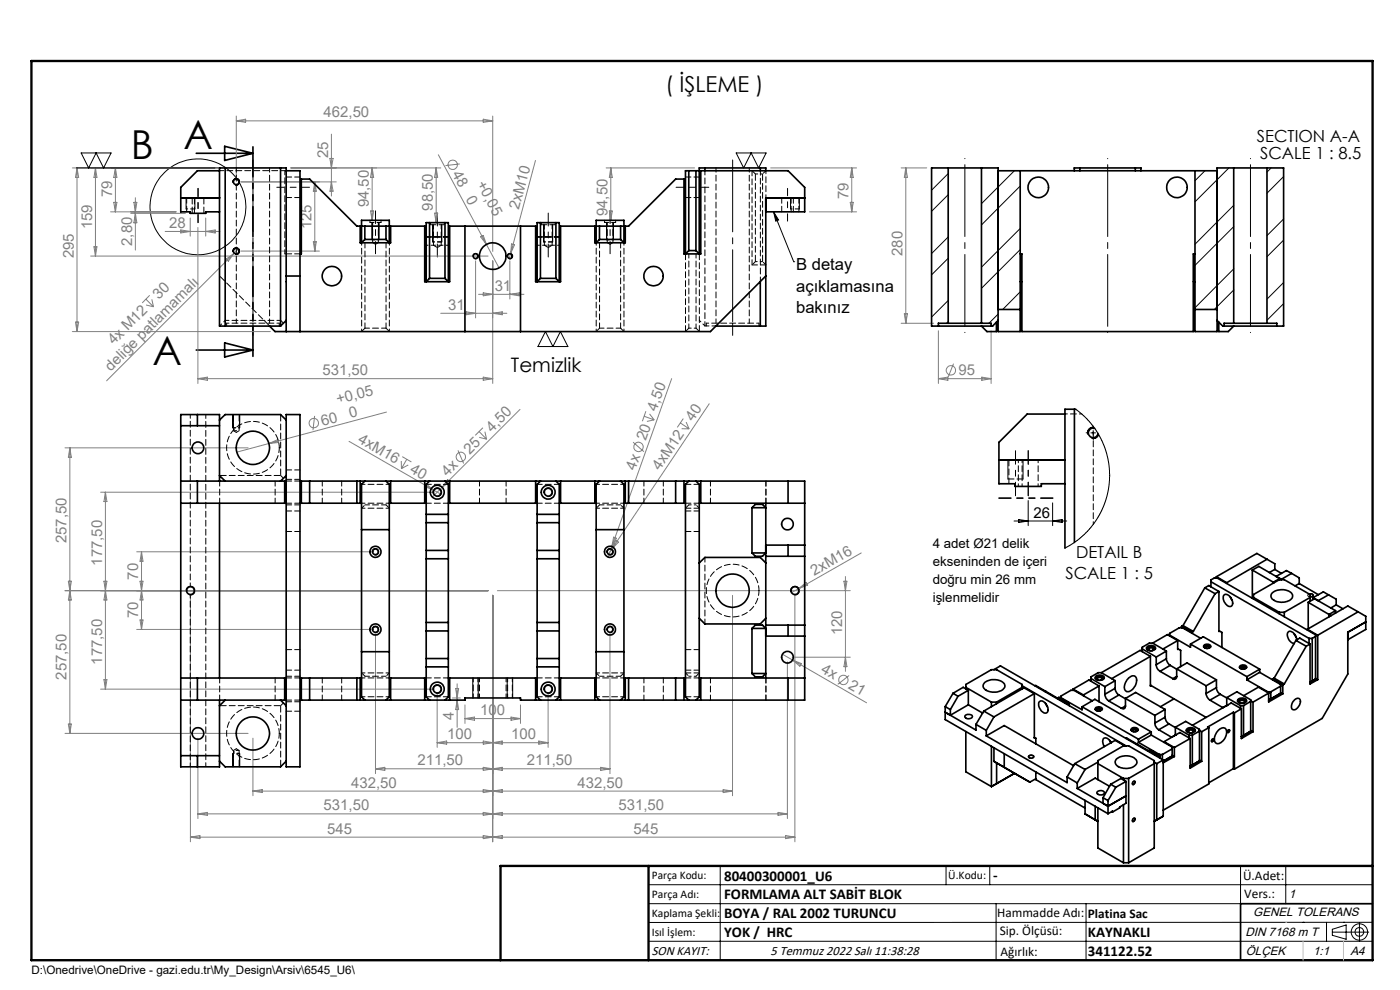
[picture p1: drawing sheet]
<svg xmlns="http://www.w3.org/2000/svg" width="297mm" height="210mm" viewBox="0 0 297 210" stroke-linecap="round" stroke-linejoin="round" font-family="sans-serif">
<g fill="none" stroke="#808080" stroke-width=".21">
<path d="M15.3 35.6h30.3M16.3 35.6l.4 2h-.7zM16.3 35.6v34.7M20.2 35.6v18.7M20.2 35.6l.4 2h-.7zM24.5 35.6l.3 2h-.7zM24.5 35.6v9.3M50.1 24.6v13M50.1 25.6h54.4M50.1 25.6l2-.3v.7zM51.1 38.6h20.2M61.7 35.6h31.8"/>
<path d="M66.8 38.6l.3 2h-.6zM66.8 38.6v14.7M70 33.6h.7l-.4 2zM70.3 28.5v13.1M70.3 38.6l.4 2h-.7zM79 35.6l.3 2h-.7zM79 35.6v11.1M92.5 35.6l.4 2h-.7zM92.5 35.6v11.6M93 32.8l10.2 19M97.5 34.8l-3 .3M102.5 25.3l2 .3-2 .4z"/>
<path d="M104.5 24.6v28.7M113.6 34l-5.3 19.8M128.6 35.6h18.8M129.6 35.6l.3 2h-.6zM129.6 35.6v11.1M163.5 35.6h18.2M180.7 35.6l.3 2h-.6zM180.7 35.6v9.3M191.2 35.6h5.4M192.2 35.6l.3 2h-.7zM192.2 35.6v33M19.2 54.3h84.3"/>
<path d="M19.9 52.3h.7l-.4 2zM23.5 44.9h13.9M24.1 42.9h.7l-.3 2zM27.7 45.3h11.6M28.4 42.9h.6l-.3 2zM28.7 41.9v11.1M28.7 45.3l.3 2h-.6zM35 49.1h11.6M38.3 48.8l2.1 .3-2.1 .3zM40.4 46.2v3.9M42 48.3v33M43.6 46.2v3.9"/>
<path d="M43.6 49.1l2-.3v.6zM48 55l1.6-1.2-1.2 1.6zM50.6 52.8l-28 28M51.1 53.3h16.7M66.5 51.3h.6l-.3 2zM78.6 44.8h.7l-.3 1.9zM92.2 45.2h.7l-.4 2zM100.9 55.3v12.1M102 50.2l.5-.3 .7 1.9zM103.2 51.8l2.7 5M104.5 55.3v26M108.2 55.3v8.1"/>
<path d="M108.3 53.8l-.3 1.1M108.5 51.7l.6 .2-.8 1.9zM129.3 44.8h.6l-.3 1.9zM171.7 44.9h10M180.4 42.9h.6l-.3 2zM15.3 70.3h42.1M16 68.3h.7l-.4 2zM30.9 63.5l1.7 1.6M31 64.7l1.6 .4M31.7 62.6l-1.5 1.7M32.2 63.5l.4 1.6M93.5 66.5h14"/>
<path d="M98.9 66.1l2 .4-2 .3zM101.5 62.4h9.7M102.5 62.1l2 .3-2 .4zM104.5 66.5l2-.4v.7zM108.2 62.4l2-.3v.7zM191.2 68.6h6.9M191.8 66.6h.7l-.3 2zM199.1 70.2v11.1M202.3 77.1l-1.1 2.9M210.3 70.2v11.1M13.8 95h38.8M14.8 95v60.6"/>
<path d="M14.8 95l.3 2h-.6zM42 80.3l2-.3v.7zM42 80.3h62.5M57 94.1l1.9-.8 .2 .6zM66.7 88.2l-.3 3.1M74 93.6l17.9 10.3M82 87.4l-31.8 8.5M85.1 97.8l.1 1.6M85.3 96.9l2 1.1M86.3 97.4l-1.1 2M86.6 98.6l-1.4 .8M97.2 95.5l1.2 2.8"/>
<path d="M101.6 91.5l1.6 1.7M101.7 92.8l1.5 .4M102.4 90.7l-1.6 1.6M102.5 80l2 .3-2 .4zM102.9 91.6l.3 1.6M110.3 86.8l-18.6 18.6M134.3 93.8l2.3 2M136.6 88.3l2.2 .8M137 87.2l-.7 2.2M137.8 87.8l1 1.3M138.8 89.1l-1.6 .3M142.5 80.3l-12.7 35.6"/>
<path d="M144.3 89.7l1.9 1.3M144.6 90.9l1.6 .1M145 88.8l-1.3 1.9M145.6 89.5l.6 1.5M150.5 85.6l-21.5 32M199.1 80.3h11.2M199.1 80.3l2-.3v.7zM208.3 80l2 .3-2 .4zM21.3 104.4h70.5M22.4 104.4v41.8M22.4 104.4l.3 2h-.7zM29 117h49.6"/>
<path d="M30 117v16.5M30 117l.3 2.1h-.6zM90.4 102.6l1.5 1.3-1.8-.7zM91.9 103.9l1.7 1M95 101.7l.5 .5-1.7 1.2zM129.8 115.9l-.8 2.3M130.2 113.9l.6 .3-1 1.7zM130.6 114.6l.6 .4-1.4 1.5zM182.7 117.3l-13.2 7.5M13.8 125.3h89.7M14.5 123.3h.6l-.3 2zM14.8 125.3l.3 2h-.6z"/>
<path d="M22 123.3h.7l-.3 2zM22.4 125.3l.3 2h-.7zM29 133.5h49.6M29.7 131.5h.6l-.3 2zM29.7 123.3h.6l-.3 2zM30 125.3l.3 2h-.6zM40.4 126.3v52.3M79.7 134.5v29.6M104.5 126.3v52.3M105.5 125.3h74.9M129.4 134.5v29.6M155.4 126.3v42.5"/>
<path d="M166 138.8l2.1 1.2M168.1 139.4h12.3M168.6 126.3v52.3M169.5 124.8l-1.7 1M169.5 124.8l1.5-1.3 .3 .6zM179 123.3h.7l-.3 2zM179.4 122.3v20.1M179.4 139.4l.3 2h-.7zM13.8 155.6h38.8M14.5 153.6h.6l-.3 2zM21.3 146.2h70.5M22 144.2h.7l-.3 2z"/>
<path d="M42 156.6v17M53.7 156.6v12.2M92.7 147.2v11.3M92.7 157.5h23.6M92.7 157.5l2.1-.3v.7zM96 148.1h1.6M96.7 146h.6l-.3 2.1zM97 145.1v9.2M97 148.5l.3 2h-.6zM98.6 149.5v3.9M98.6 152.4h11.8M98.6 152.4l2-.3v.7z"/>
<path d="M102.5 157.2l2 .3-2 .4zM104.5 157.5l2-.3v.7zM108.4 152.1l2 .3-2 .4zM110.4 149.5v3.9M114.3 157.2l2 .3-2 .4zM116.3 147.2v11.3M167 140.4v33.2M168.1 140l15.7 9.1M168.1 140l1.9 .7-.3 .6zM180.1 143.3l-2.4 1.9M40.4 177.6h128.2M40.4 177.6l2-.4v.7z"/>
<path d="M42 172.6h125M42 172.6l2-.3v.7zM53.7 167.8h101.7M53.7 167.8l1.9-.3v.6zM79.7 163.1h49.7M79.7 163.1l1.9-.3v.6zM102.5 167.5l4 .6v-.6l-4 .6zM102.5 172.3v.7l4-.7v.7zM102.5 162.8l2 .3-2 .3zM102.5 177.2l2 .4-2 .3zM104.5 163.1l2-.3v.6zM104.5 177.6l2-.4v.7z"/>
<path d="M127.4 162.8l2 .3-2 .3zM153.4 167.5l2 .3-2 .3zM165.1 172.3l1.9 .3-1.9 .4zM166.7 177.2l1.9 .4-1.9 .3z"/>
<circle cx="96" cy="35" r=".99"/>
<circle cx="201.7" cy="78.6" r=".99"/>
<circle cx="66.6" cy="89.7" r=".98"/>
<circle cx="97.8" cy="96.9" r=".99"/>
<circle cx="135.5" cy="94.8" r=".99"/>
<circle cx="178.9" cy="144.2" r=".99"/>
</g>
<g fill="none" stroke="#000" stroke-width=".21">
<path d="M16.2 35.6h30.5M17.2 32.4h6.4l-1.6 3.2-1.6-3.2-1.6 3.2zM49.4 38.8a.71 .71 0 0 1 .6-.9 .71 .71 0 0 1 .8 .7 .71 .71 0 0 1-.9 .7M156.2 32.4h6.3l-1.6 3.2-1.6-3.2-1.5 3.2zM201.2 36.8l-3.6 3.5M215.2 36.2l-7 7M216.4 39.5l-8.2 8.2M255.6 36.2l-2.1 2.1M260.7 35.6l-7.2 7.2M269.7 35.6l-.9 .9M272.3 37.5l-3.5 3.5M39.5 42v2.3"/>
<path d="M41.3 42v2.3M49.4 53.5a.71 .71 0 0 1 .6-.9 .71 .71 0 0 1 .8 .7 .71 .71 0 0 1-.9 .7M79 47.2v3.7M80.4 47.2v3.7M91.8 47.7v3.6M93.7 47.7v3.6M100.3 54.5a.58 .58 0 0 1 .5-.8 .58 .58 0 0 1 .6 .6 .58 .58 0 0 1-.7 .6M107.6 54.5a.58 .58 0 0 1 .5-.8 .58 .58 0 0 1 .6 .6 .58 .58 0 0 1-.7 .6M115.4 47.7v3.6M117.2 47.7v3.6M128.7 47.2v3.7M130.1 47.2v3.7"/>
<path d="M164.1 44.9l4.3 10.6M164.1 44.9l1.1 1.8-.6 .2zM167.7 42v2.3M168.4 55.5h.1M169.6 42v2.3M201.2 50.3l-3.6 3.5M201.2 41.3l-3.6 3.5M201.2 54.8l-3.6 3.5M216.4 48.5l-8.2 8.2M216.4 52.9l-8.2 8.3M261.7 43.6l-8.2 8.2M261.7 57l-8.2 8.3"/>
<path d="M261.7 48.1l-8.2 8.2M272.3 46.5l-3.5 3.5M272.3 59.9l-3.5 3.6M272.3 50.9l-3.5 3.6M115.7 70.3l1.6 3.2 1.6-3.2 1.6 3.2h-6.4zM201.2 63.7l-3.6 3.6M201.2 68.2l-.4 .4M211.7 66.6l-1.9 2M216.4 61.9l-3.7 3.7M261.7 61.5l-4.1 4.1M272.3 64.4l-3.5 3.5M49.4 87.9v2.9"/>
<path d="M50.8 87.9v2.9M213.8 97.6v4M217 97.6v4M228.2 86.8l1.6 1.3 1.8 1.8 1.4 2.1 .8 1.6 .8 2.1 .5 1.8 .3 2.2v2.3l-.4 2.5-.6 2.1-.6 1.6-1.2 2.1-1.4 1.8-1.4 1.5-2 1.6-1.9 1.1M231.4 91.8h1M231.9 91.3v1M232.1 90.6a1.21 1.21 0 0 0-1.3 1.5M233.1 92.2a1.2 1.2 0 0 1-1.5 .8M79 117.2a.72 .72 0 0 1 .6-.9 .72 .72 0 0 1 .8 .8 .72 .72 0 0 1-1 .6M91.9 104.7a.94 .94 0 0 1 .8-1.2 .94 .94 0 0 1 1 1 .94 .94 0 0 1-1.2 .8M115.4 104.7a.94 .94 0 0 1 .8-1.2 .94 .94 0 0 1 1 1 .94 .94 0 0 1-1.1 .8M128.7 117.2a.71 .71 0 0 1 .7-.8 .71 .71 0 0 1 .7 .8 .71 .71 0 0 1-.9 .5"/>
<path d="M215.1 110.5h11.2M216.1 110.2l2 .3-2 .3zM218.1 106.2v5.3M223.3 106.7v4.8M223.3 110.5l2-.3v.6zM39.5 125.5a.94 .94 0 0 1 .8-1.1 .94 .94 0 0 1 1.1 1 .94 .94 0 0 1-1.2 .8M79 133.7a.72 .72 0 0 1 .6-.9 .72 .72 0 0 1 .8 .8 .72 .72 0 0 1-1 .6M128.7 133.7a.71 .71 0 0 1 .7-.9 .71 .71 0 0 1 .7 .8 .71 .71 0 0 1-.9 .6M167.7 125.5a.94 .94 0 0 1 .9-1.1 .94 .94 0 0 1 1 1 .94 .94 0 0 1-1.2 .8M243.6 137.5a.65 .65 0 0 1 1.2 .3 .66 .66 0 0 1-.7 .3 .66 .66 0 0 1-.5-.5zM255.7 137.2a.42 .42 0 0 1 .5-.2 .42 .42 0 0 1 .3 .5l-.7 .1-.2-.2zM277.5 126.1a.65 .65 0 0 1 1.1 .3 .6 .6 0 0 1-.6 .3 .6 .6 0 0 1-.5-.6z"/>
<path d="M49.4 159.8v2.9M50.8 159.8v2.9M91.9 146.4a.94 .94 0 0 1 .8-1.2 .94 .94 0 0 1 1 1 .94 .94 0 0 1-1.2 .9M100.3 143.8v4.3M101.5 143.8v4.3M107.6 143.8v4.3M108.8 143.8v4.3M115.4 146.4a.94 .94 0 0 1 .8-1.2 .94 .94 0 0 1 1 1 .94 .94 0 0 1-1.1 .9M232.7 150.5l.2-.1h.4a.27 .27 0 0 1 .2 .4 .27 .27 0 0 1-.4 .1l-.4-.1zM232.8 143.8a.62 .62 0 0 1 .6-.2 .62 .62 0 0 1 .5 .6l-.4 .1h-.6a.29 .29 0 0 1-.2-.2 .29 .29 0 0 1 .1-.3zM240.3 154.9l.4-.1a.32 .32 0 0 1 .5 .3 .32 .32 0 0 1-.6 .2l-.3-.1zM252.1 155a.65 .65 0 0 1 1.1 .2 .66 .66 0 0 1-.7 .3 .66 .66 0 0 1-.5-.5z"/>
<path d="M257.1 156.8l.1-.1a.34 .34 0 0 1 .3 .5 .34 .34 0 0 1-.5 .2v-.3zM260.5 154.9l.1-.1a.34 .34 0 0 1 .3 .4 .34 .34 0 0 1-.5 .2zM263 148.7a.67 .67 0 0 1 1.1 .3 .71 .71 0 0 1-1.2-.2zM263.3 141.6l.6-.1a.27 .27 0 0 1 .2 .4 .27 .27 0 0 1-.4 .1l-.2-.1a.21 .21 0 0 1-.3-.1 .21 .21 0 0 1 .1-.2zM218.2 160.4a.65 .65 0 0 1 .6-.3 .65 .65 0 0 1 .5 .5 .66 .66 0 0 1-.6 .3 .66 .66 0 0 1-.5-.5zM240.3 173.7l.1-.1a.28 .28 0 0 1 .5 0 .28 .28 0 0 1-.2 .5l-.1 .2a.28 .28 0 0 1-.4-.1 .28 .28 0 0 1 .1-.4zM240.4 165.8l.2-.1a.42 .42 0 0 1 .2 .5 .42 .42 0 0 1-.6 .2v-.3zM137.6 187.7h153.6M137.6 191.7h153.6M137.6 199.7h153.6M152.8 183.7v20M200.7 183.7v4"/>
<path d="M210 183.7v4M211.3 191.7v12M230.4 191.7v12M263.2 183.7v20M272.8 183.7v8M276.4 195.6h.1M281.4 195.6v4.1M282.6 197.7h7.8M282.6 197.1l3-.9v3l-3-.8zM285 195.6h.1M288.4 195.8v3.8M291.2 195.6l-153.6 .1"/>
<circle cx="42" cy="43.9" r="10.2"/>
<circle cx="288.4" cy="197.7" r="1.74"/>
<circle cx="288.4" cy="197.7" r=".93"/>
</g>
<path d="M204.7 70.6v-37M235 70.6v-37M265.3 70.6v-37" fill="none" stroke="#000" stroke-width=".21" stroke-dasharray="15.2 1.3 1.3 1.3" stroke-dashoffset="-1.3"/>
<path d="M65.7 39.7h-7M150.4 39.7h-7M167.1 46.9v-6.9" fill="none" stroke="#000" stroke-width=".21" stroke-dasharray="15.2 1.3 1.3 1.3" stroke-dashoffset="13.7"/>
<g fill="none" stroke="#000" stroke-width=".21" stroke-dasharray="15.2 1.3 1.3 1.3">
<path d="M79.7 47.2v-2.5M79.7 51.5v2.3M92.8 47.7v-2.5M92.8 52v2.5M116.3 47.7v-2.5M116.3 52v2.5M129.4 47.2v-2.5M129.4 51.5v2.3M53.7 68.6v2.5M155.4 68.6v2.5M230.9 91.8h-.5M231.9 90.8v-.4"/>
<path d="M231.9 92.8v.5"/>
</g>
<path d="M79.7 51.5v-4.3M92.8 52v-4.3M116.3 52v-4.3M129.4 51.5v-4.3" fill="none" stroke="#000" stroke-width=".21" stroke-dasharray="15.2 1.3 1.3 1.3" stroke-dashoffset="15"/>
<path d="M53.7 68.6v-35M155.4 68.6v-35" fill="none" stroke="#000" stroke-width=".21" stroke-dasharray="15.2 1.3 1.3 1.3" stroke-dashoffset="-.3"/>
<path d="M42 40v7.2M42 47.2v-7.2" fill="none" stroke="#000" stroke-width=".21" stroke-dasharray="15.2 1.3 1.3 1.3" stroke-dashoffset="13.5"/>
<g fill="none" stroke="#000" stroke-width=".35">
<path d="M41.6 32.5h12.1M46.6 36.2h-4.7l-3.6 3.5v5.2h2.1v.4h3.2v-.4h3M47.7 31l6 1.5-6 1.5zM47.8 35.6v33.6M59.5 35.6v33.6M60.7 36.2h2.9v34.1M146.1 36.2v17M147.6 36.2v17M148.3 36.2h-2.9v17.7l.7-.7M149.5 35.6v.6M161.3 35.6v.6M162.5 36.2v-.6h-14.2v18.3l-.7-.7"/>
<path d="M201.2 35.6h7M201.2 35.6h-3.6v33.6h1.5M201.2 35.6v33M208.2 35.6h3.5v34.7h4.7v-34.1M208.2 35.6v33M211.7 36.2h46.5M227.9 36.2v-.6h14.1v.6M229.1 35.6v.6M240.8 35.6v.6M261.7 35.6h7.1M261.7 35.6h-3.5v34.7h-4.7v-34.1M261.7 35.6v33"/>
<path d="M268.8 35.6h3.5v33.6h-1.4M268.8 35.6v33M38.3 42h8.3M60.7 58.6h2.9M76.7 48h5.9M77.4 50.8l-.7 .7v-4.8h5.9v4.8l-.7-.7M77.4 50.8h4.5M77.4 48v2.8M81.9 48v2.8M91.1 59h3.3M91.1 47.2v11.8M91.1 59l-.7 .8v-12.6h4.7v12.6l-.7-.8"/>
<path d="M94.4 47.2v11.8M98.6 48v22.3M110.4 48v22.3M114.7 59h3.2M114.7 59l-.8 .8v-12.6h4.7v12.6l-.7-.8M114.7 47.2v11.8M117.9 47.2v11.8M126.5 48h5.9M127.2 50.8h4.5M127.2 50.8l-.7 .7v-4.8h5.9v4.8l-.7-.7M127.2 48v2.8M131.7 48v2.8"/>
<path d="M146.1 53.2h1.5M161.3 59.8v9.4M162.5 44.9h8.2v-5.2l-3.5-3.5h-18.5v17.7h-3.6v-15.9h-1.8l-10 10h-.7v3.5h-6.4v-3.5h-7.3v11.8h-5.3v-11.8h-18.2v11.8h-5.3v-11.8h-7.2v3.5h-6.5v-3.5h-.7l-10-10h-1.8v15.9h-.3M162.5 58.6l-11.8 11.7h-92.4l-1.1-1.1M170.7 42h-8.2v27.2h-10.6M216.4 53.9h.4v16.4h36.4v-16.4h.3M216.4 59.8h.4M253.2 59.8h.3M41.6 74.3h12.1M47.7 72.7l6 1.6-6 1.4zM59.5 69.2h-12.9v-33.6h14.1v34.7M60.7 68l-1.2 1.2"/>
<path d="M199.1 69.2h11.2M201.2 68.6h7M201.2 68.6h-2.1v.6M208.2 68.6h2.1v.6M211.4 68.3v2h-2l-1.2-1.1M211.7 68l-1.1 1.2h-.3M211.7 65.6h4.7M253.5 65.6h4.7M258.2 68l1.2 1.2h.3M258.6 68.3v2h2l1.1-1.1M259.7 69.2h11.2M261.7 68.6h7.1"/>
<path d="M261.7 68.6h-2v.6M268.8 68.6h2.1v.6M38.3 90.3h8.3M41.9 87.9v2.4M46.6 89.1l1.2-1.2h11.7l1.2 1.2M60.7 87.9h2.9v74.8h-2.9zM211.9 97.6h14M225.9 87.8h-8l-6 6v8.8h3.4v.6h5.6v-.6h5M227.9 86.8v28.3M228.2 86.8h-2.3v29.5M232.2 90.9a1.02 1.02 0 0 0-1.3 .7 1.02 1.02 0 0 0 .8 1.2 1.02 1.02 0 0 0 1.2-.9M38.3 102.1h22.4"/>
<path d="M38.3 106.7h22.4M41.9 102.1v4.6M46.6 102.1v-14.2h-8.3v74.8h8.3v-14.2M46.6 106.7v37.1M46.6 100.9l1.2 1.2M60.4 102.1v4.6M60.7 100.9l-1.2 1.2M63.6 102.1h107.1v46.4h-60.3v-.4h-11.8v.4h-35M63.6 106.7h13.1M63.9 102.1v4.6M65.7 102.1v4.6M75.7 102.1v4.6"/>
<path d="M76.4 102.1v4.6M76.7 112.4h5.9M77.4 102.1l-.7 .7v45l.7 .7M81.9 102.1l.7 .7v45l-.7 .7M82.6 106.7h7.8M82.9 102.1v4.6M90.1 102.1v4.6M90.4 109.1v1.8M90.4 116.8v1.7M90.4 110.9v5.9M90.4 118.5v13.5M90.4 109.1h4.7"/>
<path d="M90.4 118.5h4.7M90.4 110.9h4.7M90.4 116.8h4.7M91.1 102.1l-.7 .7v6.3M94.4 102.1l.7 .7v6.3M95.1 109.1v1.8M95.1 116.8v1.7M95.1 110.9v5.9M95.1 118.5v13.5M95.1 106.7h18.8M95.4 102.1v4.6M113.6 102.1v4.6"/>
<path d="M113.9 109.1v1.8M113.9 116.8v1.7M113.9 110.9v5.9M113.9 118.5v13.5M113.9 109.1h4.7M113.9 118.5h4.7M113.9 110.9h4.7M113.9 116.8h4.7M114.7 102.1l-.8 .7v6.3M117.9 102.1l.7 .7v6.3M118.6 109.1v1.8M118.6 116.8v1.7"/>
<path d="M118.6 110.9v5.9M118.6 118.5v13.5M118.6 106.7h7.9M118.9 102.1v4.6M126.2 102.1v4.6M126.5 112.4h5.9M127.2 102.1l-.7 .7v45l.7 .7M131.7 102.1l.7 .7v45l-.7 .7M132.4 106.7h13M132.6 102.1v4.6M133.3 102.1v4.6M143.3 102.1v4.6"/>
<path d="M145.1 102.1v4.6M146.1 102.1l-.7 .7v45l.7 .7M147.6 102.1l.7 .7v45l-.7 .7M148.3 119.4l1.2-1.2h11.8l1.2 1.2M148.3 106.7h22.4M148.7 102.1v4.6M159.5 117.3h3l-.8 .7h-1.5zM159.5 107.7v9.6M159.5 107.7l.7-.7h1.5l.8 .7zM162.5 106.7v37.1M162.5 118h8.2M162.5 115.6h8.2"/>
<path d="M167.2 102.1v4.6M167.2 115.6v2.4M268.8 118.6l-8.6 5M76.7 138.2h5.9M90.4 132v1.8M90.4 139.7v1.8M90.4 133.8v5.9M90.4 132h4.7M90.4 133.8h4.7M90.4 139.7h4.7M95.1 132v1.8M95.1 139.7v1.8"/>
<path d="M95.1 133.8v5.9M113.9 132v1.8M113.9 139.7v1.8M113.9 133.8v5.9M113.9 132h4.7M113.9 133.8h4.7M113.9 139.7h4.7M118.6 132v1.8M118.6 139.7v1.8M118.6 133.8v5.9M126.5 138.2h5.9M148.3 131.2l1.2 1.2h11.8l1.2-1.2"/>
<path d="M159.5 133.3l.7-.7h1.5l.8 .7zM159.5 133.3v9.6M162.5 134.9h8.2M162.5 132.6h8.2M167.2 132.6v2.3M242.3 137.6l3 1.8M243.2 137.6a1.18 1.18 0 0 1 1.9 0M243.3 137.3a1.14 1.14 0 0 1 1.8 .2 1.13 1.13 0 0 1-1.9-.1zM244 138a.33 .33 0 0 1-.3-.4 .33 .33 0 0 1 .4-.2h.1a.34 .34 0 0 1 .5 .2 .34 .34 0 0 1-.4 .4M244.1 139.2l-2.2-1.2-8.3 4.7M244.1 139.2l-8.3 4.8M244.1 139.2v6.3l.1-.1"/>
<path d="M245.3 139.4v1.6M247.4 139.7l.3 .8 .5 .6M247.4 138.1l-2.9-1.7h-.7l-1.5 .9v.9M247.4 139.7l-2.1 1.3M247.4 138.1l-2.1 1.3M247.4 138.1v1.6M248.1 134.9v-.5l2.1-1.2h.7l3.8 2.2M248.1 134.7l4.5 2.6v-.7M249.8 137.6l.7 .4v3.4M249.8 135.9l-3.1 1.8M249.8 135.9v1.9l.2-.1M249.8 135.9l-2.2-1.3-3.1 1.8"/>
<path d="M250.6 132.9l2.2 1.3M250.6 132.9v.3M251 132.7l2.2 1.2M251 132.7l-.4 .2M252.6 136.6l11.9 6.9M252.6 136.6l2.7-1.5 11.9 6.8M252.8 134.2v.1M253.2 133.9l-.4 .3M255.3 137.2l.6-.3h.6l.3 .3M255.4 136.9l.8-.2a.48 .48 0 0 1 .7 .4 .48 .48 0 0 1-.7 .4h-.3a.43 .43 0 0 1-.5-.1 .43 .43 0 0 1 0-.5zM255.6 124.7l2.2 1.2M255.6 124.7l-4.6 8"/>
<path d="M255.6 124.7l.8-.5 2.2 1.3M255.8 137.5a.31 .31 0 0 1 .3-.4 .31 .31 0 0 1 .3 .4M256.9 124.5v-1.5l.7-.4h.6l20.9 12v9.5M256.9 123.4l20.8 12M257.8 125.9l-4.6 8M258.1 122.3v.3M258.1 122.3l2.1 1.3M258.6 133.8l.6 .4v3.1M258.6 125.5l-.8 .4M258.6 125.5v8.4h.1M259.7 126.2a1.24 1.24 0 0 1 1.6 1 .83 .83 0 0 1 .2 .9 .83 .83 0 0 1-.7 .5 1.84 1.84 0 0 1-1.1-2.4zM260.2 123.6v.1"/>
<path d="M261 126.6l.4 .7M265.7 120.9l4.4 2.6M265.7 120.9l1.4-.8 4.4 2.6M265.7 120.9v6M265.9 126.7l5.5 3.2M265.9 127.1v-1l5.5-3.1h1.1l5.4 3.1v1.5M269.9 125.8a3.1 3.1 0 0 1 4.3 .3 1.46 1.46 0 0 1-1.6 1.6 2.58 2.58 0 0 1-3-1.1l.1-.6zM270.1 123.5v.2M270.1 123.5l.2 .1M270.4 120.8l1.5 .8M270.4 120.8v-1.2l-3.8-2.2-8.5 4.9M270.4 120.8l-1.1 .7"/>
<path d="M271.4 129.9v.3M271.4 129.9h1.1M271.5 122.7l-1.4 .8M271.5 122.7v.3M271.8 122.9v.1M272.5 129.9v.9M274 121.6l-2.2 1.3M274 121.6l1.6 1v1.2M274 121.6l-1.1-.6-2.2 1.3 1.1 .6M274.6 134.5l.4 .7M274.9 135.8l2.2 1.3M274.9 135.8l-4.6 8.1"/>
<path d="M274.9 135.8l.8-.4 2.2 1.2M275.1 135.7a1.82 1.82 0 0 0-1.6-1.8 1.12 1.12 0 0 0-.1 1.7l.5 .6 .6 .3M275.6 123.8l-.9 .5M275.6 123.8l4.1 2.3M277.1 137.1l-4.6 8M277.4 133.5l2.1 1.3M277.4 133.5v.1M277.5 127.8v5.6M277.5 127.8l4.4 2.5M277.5 127.8l1.4-.8 4.4 2.5M277.7 135.4h.7M277.7 135.4v1.1"/>
<path d="M277.7 126h.4a.35 .35 0 0 1 .5 .3 .35 .35 0 0 1-.5 .3h-.2M277.9 136.6v8.5l1.6-.9M277.9 126.7l-5.4 3.2M277.9 136.6l-.8 .5M278.4 135.4v9.1M278.6 126.8v.4M279.1 135l-.7 .4M279.5 134.8v9.4M281.8 126.2l-2.2 1.2-1-.6M281.8 126.2l1.7 .9v1.2M281.8 126.2l-1.1-.7-2.1 1.3M281.9 130.3v.5"/>
<path d="M281.9 130.3l.5 .3M283.3 129.5l-1.4 .8M283.3 129.5v.6M283.5 128.3l-1.2 .7M283.5 128.3l1.4 .8M288.1 129.8l1.6 .9v2.8l-3.8 2.2M288.1 129.8l-8.6 5M288.1 129.8l-2.2-1.3-8.5 5M289.7 131.9l-3.8 2.2v8.9l-5.4 9.4-18.6 10.8M38.3 148.5h22.4M38.3 143.8h22.4M41.9 143.8v4.7"/>
<path d="M47.8 148.5l-1.2 1.2M59.5 148.5l1.2 1.2M60.4 143.8v4.7M63.6 143.8h13.1M63.9 143.8v4.7M65.7 143.8v4.7M75.7 143.8v4.7M76.4 143.8v4.7M82.6 143.8h7.8M82.9 143.8v4.7M90.1 143.8v4.7M90.4 141.5v6.3l.7 .7"/>
<path d="M90.4 141.5h4.7M95.1 141.5v6.3l-.7 .7M95.1 143.8h18.8M95.4 143.8v4.7M113.6 143.8v4.7M113.9 141.5v6.3l.8 .7M113.9 141.5h4.7M118.6 141.5v6.3l-.7 .7M118.6 143.8h7.9M118.9 143.8v4.7M126.2 143.8v4.7M132.4 143.8h13"/>
<path d="M132.6 143.8v4.7M133.3 143.8v4.7M143.3 143.8v4.7M145.1 143.8v4.7M148.3 143.8h22.4M148.7 143.8v4.7M159.5 142.9h3l-.8 .7h-1.5zM167.2 143.8v4.7M200.5 149.9l1.1 .6M200.5 149.9v2.7l34.6 20M201.6 150.5v1.2M201.6 151.7l-1.1-.6 6.5 3.8v-1.2"/>
<path d="M202.2 147.1l-1.7 2.8M202.2 147.1l1 .6M203.2 147.7l-1.6 2.8M204.9 151.7l.6-.2a.5 .5 0 0 1 .6 .1 .5 .5 0 0 1 .1 .6l-.7 .3a.5 .5 0 0 1-.7-.2 .5 .5 0 0 1 .1-.6zM204.9 146.1v-.9l5.4-3.1h1.1l5.5 3.1v.9M204.9 145.8l5.4 3.1M204.9 155.2v8.5l5.4 3.2M205.4 146.4l-2.2 1.3M205.4 146.4v3.1M205.4 149.5l-3.8 2.2M205.4 146.4l-1.1-.6-2.1 1.3M205.4 149.5l3.1 1.8"/>
<path d="M207 153.7l2.2 1.2M208.7 150.8l-1.7 2.9M208.7 150.8l2.2 1.3M209 144.7a3.2 3.2 0 0 1 4.1 .5 1.47 1.47 0 0 1-1.5 1.6 2.73 2.73 0 0 1-3-1.1v-.5zM209.2 156.1l17.2 9.9v-1.2M209.2 154.9v1.2M209.2 156.1l3.8-2.2 14.8 8.5M210.3 148.9v1M210.3 158.3v8.6M210.3 148.9h1.1M210.9 142.1l1.3-.9 34.6 20M210.9 152.1l-1.7 2.8"/>
<path d="M210.9 158.6v2.9l7.6 4.4M211.4 148.9v.4M213 159.9v2.9l5.5 3.1M216.9 145.8l-5.5 3.1M216.9 145.5l22 12.7M219.4 156.4l.3 .2v1.2M219.4 147.1l-8.5 5M219.4 147.1v9.5l.2-.1M219.4 147.1l-2.2-1.2-8.5 4.9M219.6 145.5l.1-.1 2.2 1.3M220.5 148.9a.9 .9 0 0 1 1.4 .4l.3 .6a.83 .83 0 0 1 .2 .8 .83 .83 0 0 1-.7 .6 2.01 2.01 0 0 1-1.2-2.4zM221.8 149.2l.4 .8"/>
<path d="M221.9 146.7l4.6 2.7 .3-.3M221.9 146.7h-.1M224.3 148.1l.3-.2 2.2 1.2M225.1 148.2v-.6l2.1-1.2h.6l3.9 2.3M225.1 148l4.5 2.6v-.7M226.8 149.1v.6M227.6 146.2l2.2 1.2M227.6 146.2v.2M229.6 149.9l11.9 6.9M229.6 149.9l2.7-1.6 11.9 6.9M229.8 147.4v.2M231.5 143.9l2.9 1.8"/>
<path d="M232.3 150.5l.7-.3 .8 .3M232.4 143.9a1.24 1.24 0 0 1 1.8 0M232.4 150.1l.9-.1a.45 .45 0 0 1 .6 .5 .45 .45 0 0 1-.7 .3h-.3a.43 .43 0 0 1-.5-.1 .43 .43 0 0 1 0-.6zM232.5 143.5a1.07 1.07 0 0 1 1.7 .3 1.1 1.1 0 0 1-1.9-.1zM232.8 150.8a.31 .31 0 0 1 .3-.4 .31 .31 0 0 1 .3 .4M233.2 144.3h-.1a.34 .34 0 0 1-.3-.4 .34 .34 0 0 1 .5-.2h.2a.3 .3 0 0 1 .3 .3 .3 .3 0 0 1-.3 .3M233.2 145.5l-3.4 1.9M233.2 145.5v3.4M233.2 145.5l-2.2-1.3-3.4 2M233.6 142.7l3 1.7M233.6 142.7h-.6l-1.5 .9v.9M234.4 147.3l.2 .8 .6 .6"/>
<path d="M234.4 145.7v1.6M235.2 148.7l2.7 1.5M235.4 157l.3 .6M235.7 157.5l-.3-.5a.75 .75 0 0 0-.7-.5 .75 .75 0 0 0-.7 .5v.9l.3 .5M236.6 146l.3 1 .5 .4M236.6 146l-2.2 1.3M236.6 144.4l-2.2 1.3M236.6 144.4v1.6M237.4 147.4l1.4 .8M237.4 147.4l-2.2 1.3M238.6 158.2l-2-1.2-8.6 5M238.8 149.8a.51 .51 0 0 1-.3 .5 .51 .51 0 0 1-.6-.1"/>
<path d="M238.8 148.2l6.2 3.6M238.8 148.2l2.1-1.3 6.3 3.6M238.8 148.2v1.6M238.8 149.8l-.9 .4M238.9 156.6h.1l2.2 1.2M239.5 143.8a.91 .91 0 0 1 .8-.5 .91 .91 0 0 1 .8 .6 2.42 2.42 0 0 1-2.1 2.8 1.46 1.46 0 0 1-.1-2.2zM240 154.9l.6-.3 .6 .1 .2 .2M240 154.5l.5-.2 .4 .1a.42 .42 0 0 1 .6 .4 .42 .42 0 0 1-.5 .4h-.5a.45 .45 0 0 1-.4-.2 .45 .45 0 0 1-.1-.5zM240.4 155.2a.34 .34 0 0 1 .2-.5 .34 .34 0 0 1 .5 .2l-.1 .3M241.2 157.8l-.1 .1M241.2 157.8l4.6 2.7 .3-.2M241.5 157.5l4.5 2.5"/>
<path d="M241.5 156.8v.7M243.6 159.2l.4-.1 2.1 1.2M244.1 145.3l11.8 6.9M244.2 155.9l-2.7 1.6M244.2 155.9l4.5 2.6v1.9M244.2 155.2l-2.7 1.6M244.2 155.2v.7M245 153.4l.1 .6 .7 .8M245 151.8v1.6M245.3 141l.2 .8 .6 .6M245.8 154.8l2.7 1.6M246.1 142.4l2.7 1.6"/>
<path d="M246.9 157.3l2.2 1.3M246.9 157.3v.2M247.2 152.1l.2 .9 .6 .6M247.2 150.5l-2.2 1.3M247.2 152.1l-2.2 1.3M247.2 150.5v1.6M248 153.6l-2.2 1.2M248 153.6l1.3 .7M248.2 141.1l-2.1 1.3M248.2 141.1l1.4 .8M248.5 156.4h.1M248.7 158.8l-2.1 1.2"/>
<path d="M249.1 148.2l-2.9 1.7M249.1 158.6v1.9M249.3 155.9h.1M249.3 154.3l3 1.7M249.3 154.3l2.2-1.3 3 1.7v6.7M249.3 154.3v1.6M249.3 155.9l-.8 .5M249.6 143.5a.49 .49 0 0 1-.2 .5 .49 .49 0 0 1-.6 0M249.6 141.9l6.3 3.6M249.6 141.9l2.2-1.3 6.3 3.6M249.6 141.9v1.6M249.6 143.5l-.8 .5"/>
<path d="M251.7 155a1.18 1.18 0 0 1 1.8 0M251.7 154.7a1.14 1.14 0 0 1 1.9 .3 1.13 1.13 0 0 1-2-.1zM252.3 156h.6M252.3 156v.5M252.4 155.5a.33 .33 0 0 1-.3-.4 .33 .33 0 0 1 .5-.3h.1a.34 .34 0 0 1 .4 .3 .34 .34 0 0 1-.3 .4M252.5 156.7l-3.4 1.9M252.5 156.7v6.2l2.4-1.4M252.5 156.7l-2.2-1.3-3.4 1.9M252.9 156v6.3M254.5 155.1l-1.6 .9M254.5 155l.4 .2M254.9 155.2v6.3"/>
<path d="M255.9 147.1l.2 .8 .6 .6M255.9 145.5v1.6M256.4 154.4l-1.5 .8M256.4 154.4v11.9l-9.6 5.6M256.7 148.5l2.7 1.6M257.2 156.8l.2-.1 .1 .3a.27 .27 0 0 1-.2 .3 .27 .27 0 0 1-.3-.1zM258.1 145.9l.3 .9 .5 .5M258.1 145.9l-2.2 1.2M258.1 144.2l-2.2 1.3M258.1 144.2v1.7M258.4 155l.2-.2a.92 .92 0 0 1 1.2-.4 .92 .92 0 0 1 .4 1.3 2.23 2.23 0 0 1-2.1 2 1.6 1.6 0 0 1 0-2.4zM258.9 147.3l-2.2 1.2"/>
<path d="M258.9 147.3l1.3 .8M259.4 150.1h.1M260.2 149.6h.1M260.2 148l2.2-1.3 2.9 1.7v6.7M260.2 148l3 1.7M260.2 148v1.6M260.2 149.6l-.8 .5M260.6 154.9l.2-.1v.2a.26 .26 0 0 1-.1 .3 .26 .26 0 0 1-.3-.1zM261.7 151.1l.2 .1M261.7 151.1l-5.5 3.1 .2 .2M261.7 151.1v11.9M261.9 151.2v12"/>
<path d="M262.5 148.8a1.27 1.27 0 0 1 1.9 0M262.7 148.3a1.07 1.07 0 0 1 1.7 .4 1.1 1.1 0 0 1-1.9-.1zM263 141.6l.5-.3 .7 .1 .2 .2M263.1 141.2l.7-.1a.46 .46 0 0 1 .7 .4 .46 .46 0 0 1-.7 .4h-.2a.43 .43 0 0 1-.5-.1 .43 .43 0 0 1 0-.6zM263.2 149.7v.5M263.2 149.7h.6M263.3 149.2a.33 .33 0 0 1-.3-.4 .33 .33 0 0 1 .4-.3h.2a.33 .33 0 0 1 .4 .3 .33 .33 0 0 1-.3 .4M263.3 150.3l-2.1-1.2-8.2 4.7M263.3 150.3l-1.4 .9M263.3 150.3v6.4l2.5-1.5M263.5 141.9h-.1a.31 .31 0 0 1 .3-.4 .31 .31 0 0 1 .3 .4M263.8 149.7v6.3"/>
<path d="M264.5 143.5v.7M264.5 144.2l4.5 2.5M265.3 155.1h.1M265.3 148.8l-1.5 .9M265.3 155.1l-1.5 .9M265.3 155.1l-2 1.2 .5-.3M265.3 148.7l.5 .2M265.3 155l.5 .2M265.8 148.9v6.3M267.2 142.6l-2.7 1.6M267.2 142.6l4.5 2.6v1.9M267.2 141.9l-2.7 1.6"/>
<path d="M267.2 141.9v.7M269 146.7v.2M269 146.7h.6M269.1 147l-3.3 1.9M269.1 147v1.9l3-1.7M269.1 147l-2.1-1.2-3.2 1.8M269.6 146.7v1.6M270 144l2.1 1.3M270 144v.2M270.3 143.9l2.2 1.2M270.3 143.9l-.3 .1M271.7 147.1h.1"/>
<path d="M271.7 147.1l-2.6 1.4 .5-.2M271.7 145.5l-2.1 1.2M271.7 147.1l-2.1 1.2M271.7 146.9l.4 .3M272.1 145.3v1.9M272.5 145.1l-.4 .2M274.6 148.4a.71 .71 0 0 1 1.1-.2 .71 .71 0 0 1 .1 1.1l-.4 .7a.76 .76 0 0 1-.6 .5 .76 .76 0 0 1-.8-.3v-.8zM279.1 144.1h.1M279.1 144.1l-1.2 .6 .5-.2M279.1 144.1l-.7 .4M279.1 143.9l.4 .3M38.3 160.3h8.3"/>
<path d="M41.9 160.3v2.4M46.6 161.5l1.2 1.2h11.7l1.2-1.2M211.4 161.8v4.4l-1.1 .7M215.2 164l-4.9 2.9M218.3 160.3l.5-.1a.34 .34 0 0 1 .5 .3 .34 .34 0 0 1-.5 .3h-.1a.33 .33 0 0 1-.4-.1 .33 .33 0 0 1 0-.4zM219.7 163.8v1.6l10.5 6M219.7 165.2l-1.2 .7M226.4 164.8l2.1 1.3M228 162l2.2 1.2M228 162l-1.6 2.8M228.5 166.1v1.1M228.5 167.2l6.6 3.8"/>
<path d="M230.2 172.6l2.7 1.6-.6-.3M230.2 163.2l-1.7 2.9M230.2 172.6l2.1 1.3M230.2 169.8v2.8M232.3 171v2.9M232.7 168a.91 .91 0 0 1 1.6 .2 .92 .92 0 0 1-1.6-.1zM232.9 162l5.4 3.1M232.9 161.7l-2.7 1.5M232.9 165.4v-4l5.4-3.2h1.1l5.5 3.2v18.5l-5.5 3.1M232.9 171.3v8.6l5.4 3.1M234 169.2l1.1 .6M234 169.2v1.2l1.1 .6"/>
<path d="M235.1 169.8v2.8M235.4 166.8l-3.1-1.7-3.8 2.1M235.6 166.4l1.1 .6M235.6 166.4l-1.6 2.8M235.8 172.1l.2 .2M236 172.3v-.2l-.9 .5M236.7 167l-1.6 2.8M236.9 161a3.1 3.1 0 0 1 4.2 .4 1.54 1.54 0 0 1-1.8 1.6 2.31 2.31 0 0 1-2.7-1.3zM238.3 165.1v.3M238.3 170.7v12.3M238.3 165.1h1.1M238.9 165.8l-2.2 1.2"/>
<path d="M238.9 165.8v4.6l-2.9 1.9M238.9 168.8l-3.8 2.2M238.9 165.8l-1.1-.7-2.2 1.3M239.4 165.1v17.9M240.4 173.7l.1-.1a.34 .34 0 0 1 .3 .4 .34 .34 0 0 1-.4 .3 .31 .31 0 0 1-.2-.3 .31 .31 0 0 1 .2-.3zM240.4 165.8a.27 .27 0 0 1 .4 .1 .27 .27 0 0 1-.2 .4 .2 .2 0 0 1-.3 .1 .2 .2 0 0 1-.1-.3zM244.9 162l-5.5 3.1M244.9 161.7l.5 .3M245.4 162v11.9M246 160v.2M246 160h.6M246.1 160.3v.5"/>
<path d="M246.6 160v1.1M246.8 161.2l-1.4 .8M246.8 161.2v11.9M246.8 173.1l-1.4 .8M246.8 173.1l-1.9 1.1 .5-.3M248.7 160.4h.1M248.7 160.4l-1.9 1.1M248.7 160.2l.4 .3M249.1 160.5l-2.3 1.3M254.5 161.4h.1M254.5 161.4l-2 1.2 .4-.3M254.5 161.4l-1.6 .9"/>
<path d="M254.5 161.2l.4 .3M261.7 163l-5.3 3M261.7 163l.2 .2M238.3 183h1.1M291.2 191.7h-28v12"/>
<circle cx="50.1" cy="38.6" r=".6"/>
<circle cx="220.3" cy="39.7" r="2.17"/>
<circle cx="249.7" cy="39.7" r="2.17"/>
<circle cx="50.1" cy="53.3" r=".6"/>
<circle cx="70.4" cy="58.6" r="2.07"/>
<circle cx="100.9" cy="54.3" r=".51"/>
<circle cx="104.5" cy="54.3" r="2.83"/>
<circle cx="108.2" cy="54.3" r=".5"/>
<circle cx="138.6" cy="58.6" r="2.07"/>
<circle cx="42" cy="95" r="1.24"/>
<circle cx="53.7" cy="95" r="3.5"/>
<circle cx="79.6" cy="117" r="1.18"/>
<circle cx="79.6" cy="117" r=".59"/>
<circle cx="92.8" cy="104.4" r=".82"/>
<circle cx="92.8" cy="104.4" r="1.47"/>
<circle cx="116.3" cy="104.4" r=".82"/>
<circle cx="116.3" cy="104.4" r="1.47"/>
<circle cx="129.4" cy="117" r=".6"/>
<circle cx="129.4" cy="117" r="1.18"/>
<circle cx="167" cy="111.2" r="1.24"/>
<circle cx="40.4" cy="125.3" r=".83"/>
<circle cx="79.6" cy="133.5" r="1.18"/>
<circle cx="79.6" cy="133.5" r=".59"/>
<circle cx="129.4" cy="133.5" r=".6"/>
<circle cx="129.4" cy="133.5" r="1.18"/>
<circle cx="155.4" cy="125.3" r="3.5"/>
<circle cx="167" cy="139.4" r="1.24"/>
<circle cx="168.7" cy="125.3" r=".83"/>
<circle cx="42" cy="155.6" r="1.24"/>
<circle cx="53.7" cy="155.6" r="3.5"/>
<circle cx="92.8" cy="146.2" r=".82"/>
<circle cx="92.8" cy="146.2" r="1.47"/>
<circle cx="116.3" cy="146.2" r=".82"/>
<circle cx="116.3" cy="146.2" r="1.47"/>
</g>
<path d="M53.7 30.5v45.7" fill="none" stroke="#000" stroke-width=".35" stroke-dasharray="6.3 1.3 1.3 1.3 1.3 1.3" stroke-dashoffset="-.6"/>
<path d="M106.2 203.7h185" fill="none" stroke="#000" stroke-width=".25"/>
<path d="M211.9 105.7h11.4" fill="none" stroke="#000" stroke-width=".35" stroke-dasharray="6.3 1.3 1.3 1.3 1.3 1.3" stroke-dashoffset="3.8"/>
<path d="M6.7 12.9h284.5v190.8h-284.5zM137.6 183.7v20M291.2 183.7h-185v20" fill="none" stroke="#000" stroke-width=".5"/>
<path d="M272.8 195.6h.1M276.4 199.7v4M285 199.7v4" fill="none" stroke="#c0c0c0" stroke-width=".21"/>
<path d="M215.4 105.2v-9.6M218.1 105.2v-9.6" fill="none" stroke="#000" stroke-width=".21" stroke-dasharray="15.2 1.3 1.3 1.3" stroke-dashoffset="12.4"/>
<g fill="none" stroke="#000" stroke-width=".21" stroke-dasharray="1.3 .6">
<path d="M40.8 42v3.2M41.2 45.2v-3.2M43.2 45.2v-3.2M60.7 53.8h-.3M78.5 46.7v.5M80.8 47.2v-.5M91.3 47.2v.5M94.2 47.7v-.5M114.8 47.2v.5M117.8 47.7v-.5M128.2 46.7v.5M130.6 47.2v-.5"/>
<path d="M148.4 53.8v16.5M48.1 68.6v.5M59.2 69.1v-.5M145.4 70.3v-16.5M149.8 68.6v.5M161 69.1v-.5M214 97.6v5M213.8 101.6h3.2"/>
</g>
<path d="M76.7 51.5v18.8M79 50.8h1.4M128.7 50.8h1.4M132.4 51.5v18.8M82.6 70.3v-18.8M126.5 70.3v-18.8M49.4 90.7h1.4M216 97.6v5.6M231.9 90.4v20.8M216.8 103.2v-5.6M220.2 103.2v-5.6M50.8 159.8h-1.4" fill="none" stroke="#000" stroke-width=".21" stroke-dasharray="1.3 .6" stroke-dashoffset=".7"/>
<path d="M39.5 44.3h1.9M91.8 51.3h1.9M115.4 51.3h1.8M167.7 44.3h1.9" fill="none" stroke="#000" stroke-width=".21" stroke-dasharray="1.3 .6" stroke-dashoffset=".9"/>
<path d="M164.1 44.9l1.1 1.8-.6 .2z" fill="#000"/>
<g fill="none" stroke="#000" stroke-width=".21" stroke-dasharray="1.3 .6" stroke-dashoffset=".8">
<path d="M160.2 36.9h1.6M92 52h1.6M92 52h-1.6M95.1 52h-1.5M114 52h1.5M115.5 52h1.6M117.1 52h1.6M161.8 55.5h-1.6M47.8 68l-1.2 1.1M59.2 68.6h-11.1M146.1 69.6h1.6M148.4 68l1.1 1.1"/>
<path d="M161 68.6h-11.2M229.5 87.8h-3.6M146.1 107.1h1.6M146.1 143.4h1.6"/>
</g>
<path d="M161.8 36.9v18.6M160.2 55.5v-18.6M49.5 87.9v3.5M50.7 91.4v-3.5M46.6 100.9h12.9M59.5 100.9v-13M46.6 149.7h12.9M49.5 159.2v3.4M59.5 149.7v12.9M50.7 162.6v-3.4" fill="none" stroke="#000" stroke-width=".21" stroke-dasharray="1.3 .6" stroke-dashoffset="-.1"/>
<g fill="none" stroke="#000" stroke-width=".21" stroke-dasharray="1.3 .6" stroke-dashoffset=".5">
<path d="M160.2 36.9l-.7-.7M162.5 36.2l-.7 .7M92 52l.8 .5M92.8 52.5l.8-.5M115.5 52l.8 .5M116.3 52.5l.8-.5M160.2 55.5l-.7 .7M162.5 56.2l-.7-.7M59.5 68h-11.7M77.4 69.6l-.7 .7M81.9 69.6l.7 .7M127.2 69.6l-.7 .7"/>
<path d="M131.7 69.6l.7 .7M146.1 69.6l-.7 .7M147.7 69.6l.7 .7M40.4 87.9v36.5M76.7 107.8l.7-.7M81.9 107.1l.7 .7M127.2 107.1l-.7 .7M132.4 107.8l-.7-.7M146.1 107.1l-.7 .7M148.4 107.8l-.7-.7M40.4 126.1v36.5M77.4 143.4l-.7-.7"/>
<path d="M82.6 142.7l-.7 .7M126.5 142.7l.7 .7M131.7 143.4l.7-.7M145.4 142.7l.7 .7M147.7 143.4l.7-.7"/>
</g>
<g fill="none" stroke="#000" stroke-width=".21" stroke-dasharray="1.3 .6" stroke-dashoffset=".6">
<path d="M79.1 51.5h1.2M128.8 51.5h1.2M162.5 42v-5.8M49.5 91.4h1.2M82.6 102.7h-5.9M82.6 107.8h-5.9M82.6 106.7h-5.9M126.5 102.7h5.9M126.5 107.8h5.9M132.4 106.7h-5.9M50.7 159.2h-1.2M76.7 147.8h5.9"/>
<path d="M76.7 142.7h5.9M82.6 143.8h-5.9M132.4 147.8h-5.9M132.4 142.7h-5.9M132.4 143.8h-5.9"/>
</g>
<g fill="none" stroke="#000" stroke-width=".21" stroke-dasharray="1.3 .6" stroke-dashoffset=".1">
<path d="M63.7 37.6h-3M148.4 37.6h-3M39.6 42v2.9M60.7 41.9h3M63.7 53.8h-3M81.9 51.5v18.1M91.3 47.7h2.9M114.8 47.7h3M127.2 51.5v18.1M145.4 41.9h3M159.5 56.2h3M165.8 42v2.9"/>
<path d="M167.8 42v2.9M168.3 44.9v-2.9M169.5 44.9v-2.9M77.4 69.6v-18.1M131.7 69.6v-18.1M63.7 99.7h-3M60.7 112.7h3M63.7 101.7h-3M63.7 107.1h-3M63.7 106.7h-3M63.7 102h-3M63.7 108.4h-3"/>
<path d="M145.4 102.7h3M145.4 107.8h3M145.4 112.7h3M148.4 106.7h-3M148.4 108.4h-3M63.7 137.8h-3M148.4 137.8h-3M60.7 142.2h3M63.7 143.4h-3M63.7 148.9h-3M63.7 150.9h-3M63.7 148.5h-3"/>
<path d="M63.7 143.8h-3M145.4 142.2h3M148.4 147.8h-3M148.4 142.7h-3M148.4 143.8h-3"/>
</g>
<g fill="none" stroke="#000" stroke-width=".21" stroke-dasharray="1.3 .6" stroke-dashoffset=".2">
<path d="M159.5 36.2v20M90.4 50.3h4.7M95.1 50.3h-4.7M114 50.3h4.7M118.7 50.3h-4.7M59.2 95a5.6 5.6 0 0 1-8.2 4.9 5.6 5.6 0 0 1-.4-9.6 5.6 5.6 0 0 1 8.6 4.2v.5M46.6 102v4.7M58.4 102v4.7M68.4 102v4.7M72.5 106.7v-4.7M95.1 102.7h-4.7M95.1 106.7h-4.7"/>
<path d="M101.7 102v4.7M107.4 106.7v-4.7M114 102.7h4.7M118.7 106.7h-4.7M136.6 102v4.7M140.7 106.7v-4.7M150.7 102v4.7M162.5 102v4.7M149.5 132.3v-14.1M161 125.3a5.6 5.6 0 0 1-8.2 4.9 5.6 5.6 0 0 1-.4-9.6 5.6 5.6 0 0 1 8.6 4.2v.5M46.6 143.8v4.7M58.4 148.5v-4.7"/>
<path d="M59.2 155.6a5.6 5.6 0 0 1-8.2 4.9 5.6 5.6 0 0 1-.4-9.6 5.6 5.6 0 0 1 8.6 4.2v.5M68.4 143.8v4.7M72.5 148.5v-4.7M90.4 147.8h4.7M95.1 143.8h-4.7M118.7 147.8h-4.7M118.7 143.8h-4.7M136.6 143.8v4.7M140.7 148.5v-4.7M150.7 148.5v-4.7M162.5 143.8v4.7M162.5 148.5v-4.7"/>
</g>
<g fill="none" stroke="#000" stroke-width=".21" stroke-dasharray="1.3 .6" stroke-dashoffset=".3">
<path d="M79.1 51.5l.6 .3M79.7 51.8l.6-.3M128.8 51.5l.6 .3M129.4 51.8l.6-.3M161.3 59.7v-23.5M81.9 69.6h-4.5M127.2 69.6h4.5M49.5 91.4l.6 .3M50.1 91.7l.6-.3M81.9 107.1h-4.5M127.2 107.1h4.5M50.1 158.8l-.6 .4"/>
<path d="M50.7 159.2l-.6-.4M81.9 143.4h-4.5M127.2 143.4h4.5"/>
</g>
<g fill="none" stroke="#000" stroke-width=".21" stroke-dasharray="1.3 .6" stroke-dashoffset=".4">
<path d="M50.1 35.6v33M60.4 36.2h-13.8M149.5 36.2v32.9M151.9 35.6v33M60.4 53.8v-17.6M78.5 47.2h2.3M79.1 47.2v4.3M80.3 51.5v-4.3M92 47.7v4.3M93.6 52v-4.3M115.5 47.7v4.3M117.1 52v-4.3"/>
<path d="M128.2 47.2h2.4M128.8 47.2v4.3M130 51.5v-4.3M146.1 53.8v15.8M57.2 68.6v-33M60.1 68.6l-.6-.6M147.7 69.6v-15.8M149.5 69.1h2.4M159 68.6v-33M43.7 87.9v74.7M60.1 101.4l-.6-.5M60.1 149.1l-.6 .6"/>
<path d="M100.4 143.8v4.2M101.4 148v-4.2M101.7 143.8v4.2M107.4 148v-4.2M107.7 143.8v4.2M108.7 148v-4.2"/>
</g>
<path d="M46.6 58.6l10.6 10.5" fill="none" stroke="#000" stroke-width=".21" stroke-dasharray="1.3 .6" stroke-dashoffset="-.2"/>
<g font-size="8.5">
<text x="27.7" y="33.6">B</text>
<text x="38.9" y="31.5">A</text>
<text x="32.3" y="77.4">A</text>
</g>
<text font-size="4.7" x="141.2" y="19.6">( İŞLEME )</text>
<text font-size="4.2" x="108.4" y="78.9">Temizlik</text>
<g font-size="3.5">
<text x="266.6" y="30.1">SECTION A-A</text>
<text x="267.3" y="33.7">SCALE 1 : 8.5</text>
<text x="168.9" y="57.3">B detay</text>
<text x="168.9" y="61.9">açıklamasına</text>
<text x="168.9" y="66.4">bakınız</text>
<text x="228.3" y="118.3">DETAIL B</text>
<text x="226" y="122.8">SCALE 1 : 5</text>
</g>
<g font-size="3.2" fill="#808080">
<text x="68.6" y="24.9">462,50</text>
<text x="69.6" y="33.5" transform="rotate(-90 69.6 33.5)">25</text>
<text x="23.8" y="41.8" transform="rotate(-90 23.8 41.8)">79</text>
<text x="95.9" y="36.9" transform="rotate(62 95.9 36.9)">48</text>
<text x="101.1" y="39" transform="rotate(62 101.1 39)">+0,05</text>
<text x="78.2" y="44" transform="rotate(-90 78.2 44)">94,50</text>
<text x="91.8" y="44.7" transform="rotate(-90 91.8 44.7)">98,50</text>
<text x="98.8" y="42.3" transform="rotate(62 98.8 42.3)">0</text>
<text x="110.1" y="44.5" transform="rotate(-75 110.1 44.5)">2xM10</text>
<text x="128.9" y="45.9" transform="rotate(-90 128.9 45.9)">94,50</text>
<text x="180" y="42.3" transform="rotate(-90 180 42.3)">79</text>
<text x="19.5" y="48.7" transform="rotate(-90 19.5 48.7)">159</text>
<text x="28" y="52.2" transform="rotate(-90 28 52.2)">2,80</text>
<text x="35.9" y="48.4">28</text>
<text x="66.1" y="48.7" transform="rotate(-90 66.1 48.7)">125</text>
<text x="15.7" y="54.8" transform="rotate(-90 15.7 54.8)">295</text>
<text x="191.5" y="54.3" transform="rotate(-90 191.5 54.3)">280</text>
<text x="33.7" y="63.7" transform="rotate(-45 33.7 63.7)">30</text>
<text x="95.1" y="65.7">31</text>
<text x="104.9" y="61.7">31</text>
<text x="24.1" y="73.3" transform="rotate(-45 24.1 73.3)">4x M12</text>
<text x="23.5" y="78.9" transform="rotate(-45 23.5 78.9)">deliğe patlamamalı</text>
<text x="68.4" y="79.6">531,50</text>
<text x="203.4" y="79.6">95</text>
<text x="71.7" y="85.8" transform="rotate(-15 71.7 85.8)">+0,05</text>
<text x="74.4" y="88.8" transform="rotate(-15 74.4 88.8)">0</text>
<text x="139.3" y="87.3" transform="rotate(-70 139.3 87.3)">4,50</text>
<text x="147.1" y="89.4" transform="rotate(-56 147.1 89.4)">40</text>
<text x="68.4" y="90.3" transform="rotate(-15 68.4 90.3)">60</text>
<text x="75.8" y="93.8" transform="rotate(30 75.8 93.8)">4xM16</text>
<text x="104.4" y="91.8" transform="rotate(-45 104.4 91.8)">4,50</text>
<text x="137" y="93.6" transform="rotate(-70 137 93.6)">20</text>
<text x="86.8" y="100.1" transform="rotate(30 86.8 100.1)">40</text>
<text x="94.9" y="101.2" transform="rotate(-45 94.9 101.2)">4x</text>
<text x="99.7" y="96.5" transform="rotate(-45 99.7 96.5)">25</text>
<text x="134.8" y="99.9" transform="rotate(-70 134.8 99.9)">4x</text>
<text x="140" y="100" transform="rotate(-56 140 100)">4xM12</text>
<text x="14.1" y="115.3" transform="rotate(-90 14.1 115.3)">257,50</text>
<text x="21.7" y="120" transform="rotate(-90 21.7 120)">177,50</text>
<text x="29.3" y="123" transform="rotate(-90 29.3 123)">70</text>
<text x="172.7" y="122.2" transform="rotate(-30 172.7 122.2)">2xM16</text>
<text x="29.3" y="131.1" transform="rotate(-90 29.3 131.1)">70</text>
<text x="178.7" y="134.8" transform="rotate(-90 178.7 134.8)">120</text>
<text x="21.7" y="141" transform="rotate(-90 21.7 141)">177,50</text>
<text x="174" y="142.6" transform="rotate(30 174 142.6)">4x</text>
<text x="14.1" y="144.2" transform="rotate(-90 14.1 144.2)">257,50</text>
<text x="179.8" y="145.9" transform="rotate(30 179.8 145.9)">21</text>
<text x="96.3" y="152.7" transform="rotate(-90 96.3 152.7)">4</text>
<text x="101.9" y="151.7">100</text>
<text x="94.8" y="156.8">100</text>
<text x="108.4" y="156.8">100</text>
<text x="74.5" y="167.1">432,50</text>
<text x="88.6" y="162.4">211,50</text>
<text x="111.8" y="162.4">211,50</text>
<text x="122.5" y="167.1">432,50</text>
<text x="68.7" y="171.9">531,50</text>
<text x="131.2" y="171.9">531,50</text>
<text x="69.4" y="176.8">545</text>
<text x="134.4" y="176.8">545</text>
</g>
<g font-size="3.2">
<text x="219.2" y="109.8">26</text>
<text x="153.6" y="186.8">80400300001_U6</text>
<text x="153.6" y="190.8">FORMLAMA ALT SABİT BLOK</text>
<text x="210.7" y="186.6">-</text>
<text x="153.6" y="194.8">BOYA / RAL 2002 TURUNCU</text>
<text x="153.6" y="198.8">YOK / HRC</text>
<text x="230.8" y="198.7">KAYNAKLI</text>
<text x="230.8" y="202.8">341122.52</text>
</g>
<g font-size="2.8">
<text x="197.9" y="116.3">4 adet Ø21 delik</text>
<text x="197.9" y="120.1">ekseninden de içeri</text>
<text x="197.9" y="123.9">doğru min 26 mm</text>
<text x="197.9" y="127.8">işlenmelidir</text>
<text x="263.7" y="186.7">Ü.Adet:</text>
<text x="263.9" y="190.5">Vers.:</text>
<text x="211.5" y="194.5">Hammadde Adı:</text>
<text x="230.8" y="194.7">Platina Sac</text>
<text x="138.3" y="202.6">SON KAYIT:</text>
<text x="163.5" y="202.6">5 Temmuz 2022 Salı 11:38:28</text>
<text x="212.1" y="198.4">Sip. Ölçüsü:</text>
<text x="212.2" y="202.7">Ağırlık:</text>
</g>
<g font-size="2.6">
<text x="273.4" y="190.4">1</text>
<text x="265.9" y="194.4">GENEL TOLERANS</text>
<text x="264.2" y="198.5">DIN 7168 m T</text>
<text x="264.3" y="202.6">ÖLÇEK</text>
<text x="278.5" y="202.6">1:1</text>
<text x="286.5" y="202.6">A4</text>
</g>
<g font-size="2.5">
<text x="138.3" y="186.4">Parça Kodu:</text>
<text x="138.3" y="190.5">Parça Adı:</text>
<text x="201.2" y="186.5">Ü.Kodu:</text>
<text x="138.3" y="194.5">Kaplama Şekli:</text>
<text x="138.3" y="198.6">Isıl İşlem:</text>
<text x="6.7" y="206.7">D:\Onedrive\OneDrive - gazi.edu.tr\My_Design\Arsiv\6545_U6\</text>
</g>
</svg>
